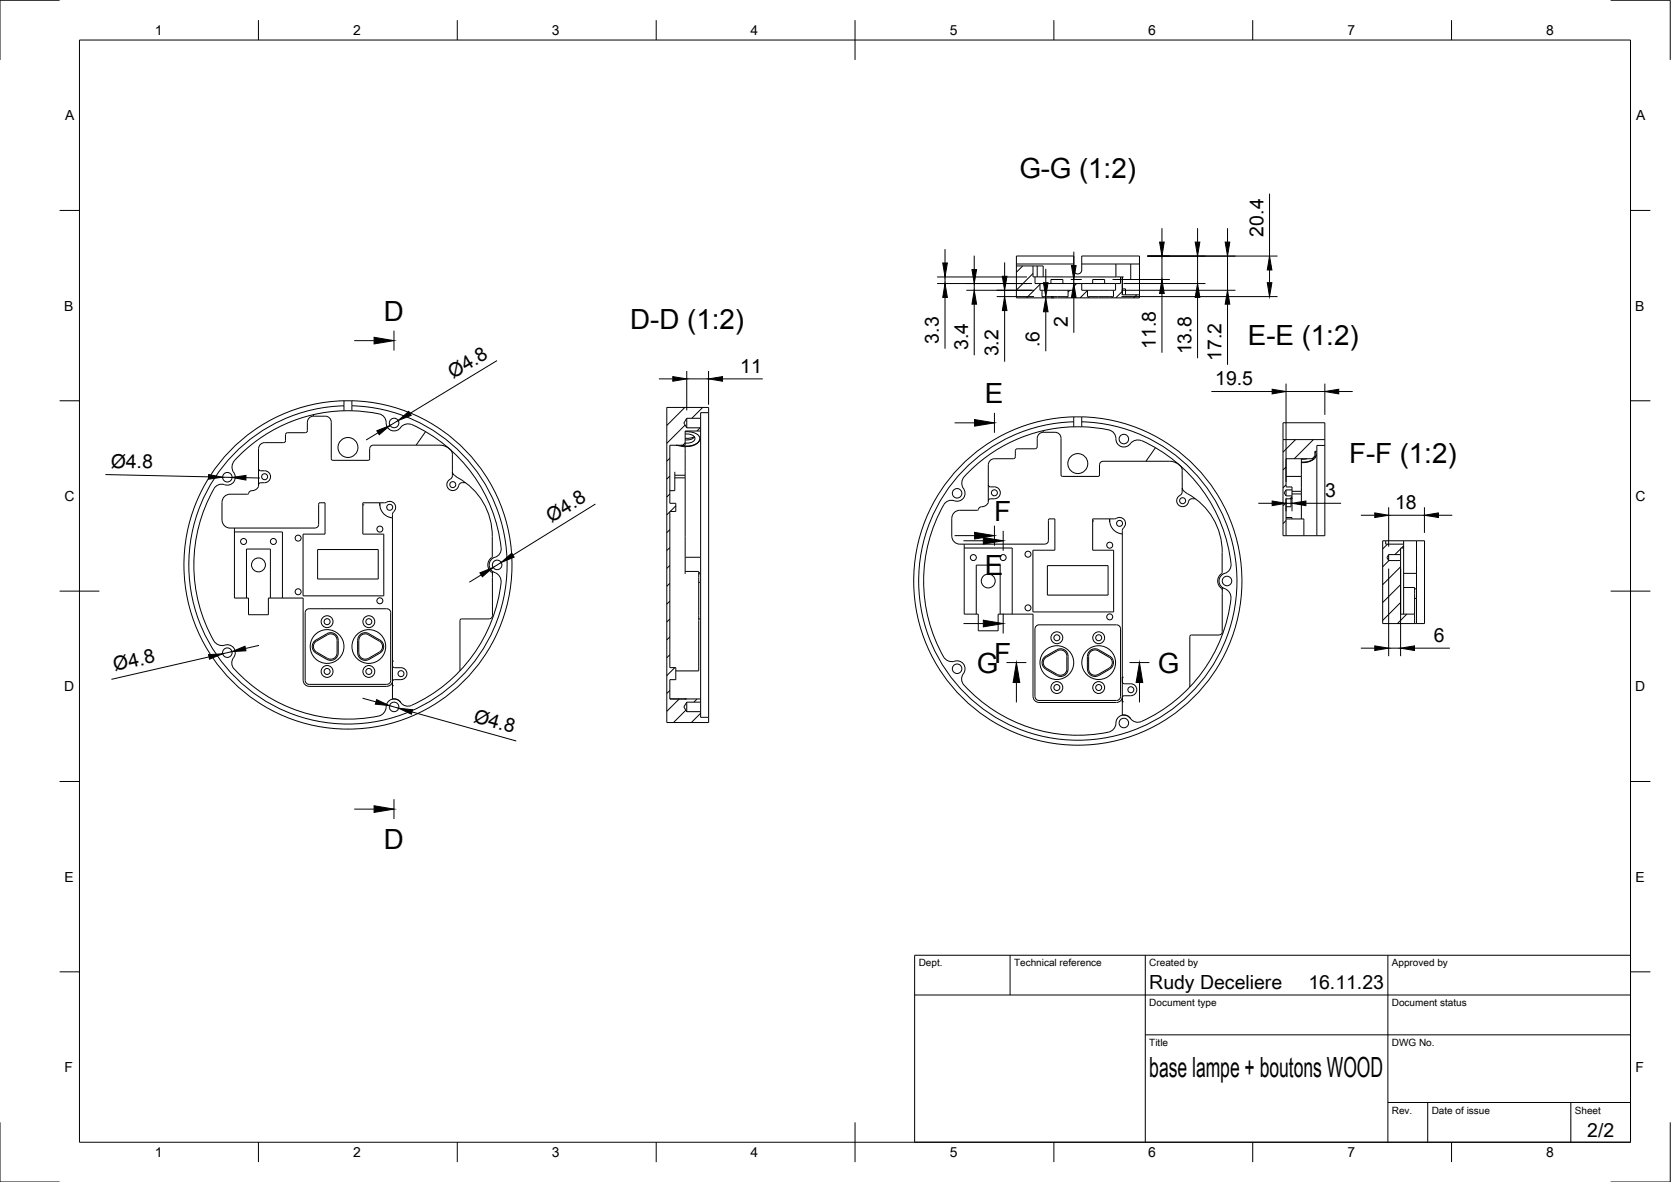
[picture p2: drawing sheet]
<svg xmlns="http://www.w3.org/2000/svg" width="420mm" height="297mm" viewBox="0 0 420 297" stroke-linecap="round" stroke-linejoin="round" font-family="sans-serif">
<!-- layer: Visible -->
<g fill="none" stroke="#000" stroke-width=".25">
<path d="M255.6 66.3h14.4M255.6 66.8h5.2M259.7 66.8v2.8h.5M260.2 69.6h21.5M260.2 69.6v1.7h1.3M260.8 66.8h1.5v2.8M260.8 66.8v2.8M261.5 71.3h8.5M261.5 71.3v1.6h.5M262 72.9h6.6M262 72.9v1.7h.3M262.3 74.9h-6.7v-10.6h14.4v3.7l.3 .6 .5 .2 .8-.1 .4-.6v-3.8h14.5v10.6h-6.8"/>
<path d="M262.3 74.9h6M262.3 74.6h6M262.3 74.6v.3M264.2 71.3v-1.1h3.1v1.1M268.3 74.9h5.4M268.3 74.6v.3M268.6 72.9v1.7h-.3M270 71.3v1.6h-1.4M270 71.3h2M272 71.3h8.5M272 66.3h8.6M272 71.3v1.6h1.4"/>
<path d="M273.4 72.9h6.6M273.4 72.9v1.7h.3M273.7 74.6h6M273.7 74.9h6M273.7 74.6v.3M274.7 71.3v-1.1h3v1.1M279.7 74.6v.3M280 72.9v1.7h-.3M280.5 71.3v1.6h-.5M280.6 66.3h3.7M280.6 66.3v3.3M281.7 69.6v1.7h-1.2"/>
<path d="M281.7 69.6h.5M282.2 69.6h.1M282.2 72.6h.8v1.5M282.2 69.6v4.5h4.3M282.2 70.2h4.3M284.3 66.3h2.2M284.3 66.3v3.9M58.9 115.8a2.77 2.77 0 0 0 .2 3.6 2 2 0 0 1-.6 2 2 2 0 0 1-2.1 .4 2.21 2.21 0 0 0-2.6 1 38.5 38.5 0 0 0 .3 38.7 2.85 2.85 0 0 0 3.1 .5 2 2 0 0 1 1.8 1.2 2 2 0 0 1-.3 2.1M65 117.8l.1 .3 .4 .2a1.97 1.97 0 0 1 2.5 1 1.52 1.52 0 0 1-1.5 2l-1.2 .1-.3 .4M77.3 106.1v2.1M77.3 108.2l-.1 .3-.4 .2-4.8 .1-.2 .4v1.5l-.2 .5h-5.1a1.54 1.54 0 0 0-1.5 1.6v9.4l-.8 .9-.8 .2a.99 .99 0 0 0-1 .8l-4.6 .1a2.04 2.04 0 0 0-2 2v4.5a2 2 0 0 0 2 2h21.4M78.8 104.6h3a1.49 1.49 0 0 1 1.5 1.5v9.2l.2 .3h9.3l.2-.3-.1-2.5a.92 .92 0 0 1 .9-.9h10.8"/>
<path d="M78.8 104.2v.4M78.8 104.6a1.49 1.49 0 0 0-1.5 1.5M86.5 103.2h2M86.5 103.2v-2.5h.2h1.8v2.5M86.5 100.7a41.3 41.3 0 0 0-35 61.4 41.3 41.3 0 0 0 70.6 2.4 41.3 41.3 0 0 0-30.8-63.6l-2.8-.2M86.5 103.2a38.8 38.8 0 0 0-27.6 12.6M88.5 103.2l1.7 .1a19.5 19.5 0 0 1 6 1.1 3.4 3.4 0 0 1 1 2.6 2 2 0 0 0 1.7 1.3 2 2 0 0 0 1.9-1 2.5 2.5 0 0 1 2.7-.6 38.8 38.8 0 0 1 22.5 31M88.5 102a40 40 0 0 1 33.5 60.2 40 40 0 0 1-69 0 40 40 0 0 1 33.5-60.2M104.6 111.9h6.2l1.4 .4M107 108.5l-2.4 3.4M112.2 112.3l.7 .4M112.3 112.2l-.1 .1"/>
<path d="M112.9 112.8l.6 .4 .2 .6v5.7M113.7 118.6l.3 .7 1.1 .8a16.6 16.6 0 0 1 8.7 14.7v5M113.7 119.5l-.3 .8a1.55 1.55 0 0 0-1 1.8 1.55 1.55 0 0 0 1.6 1.2 1.55 1.55 0 0 0 1.4-1.5l.9-.5M169.7 118.6v4.7h-1.3M169.7 119.4h2.6M170 111.9l2.3 .4M172.3 108.5l2.4 .3 .7 .4 .6 .9-.3 .9-.8 .7-1.1 .4-1.5 .2M172.3 112.3v7.1M172.3 119.4v.7M172.3 109.1l1.4 .1a1.02 1.02 0 0 1 1.1 1 1.02 1.02 0 0 1-1.1 1l-1.4 .1M172.7 105.1v2.4M172.7 107.5h3.5"/>
<path d="M172.7 105.1l-.7 1.2 .7 1.2M172.7 105.1h3.5M174.6 109.8l-.8 .3h-1.5M174.6 109.8a2.43 2.43 0 0 1-2.3 .7M176 110.2a3 3 0 0 1-3.7 1.9l-1.1-.2M176.2 105.1v2.4M176.2 108.3v31.7M176.2 108.3h-3.9v3.6h-3.9v14.6h1.5v2h-1.5v39.3h1.5v3h-1.5v4.8h7.8M176.2 107.5v.8M178.2 103.7v76.6M178.2 103.7v-1.3h-10.5v79.2h10.5v-1.3M178.2 103.7h-2v1.4"/>
<path d="M250 115.3a1.54 1.54 0 0 0-1.5 1.5v9.5l-.8 .9-.8 .1a.99 .99 0 0 0-1 .9h-4.6a2.04 2.04 0 0 0-2 2v4.5a2 2 0 0 0 2 2h21.4M262.3 108.6h3a1.49 1.49 0 0 1 1.5 1.5v9.2M262.3 108.3v.3M262.3 108.6a1.52 1.52 0 0 0-1.5 1.5v2.2l-.3 .4-5 .2-.2 .4-.1 1.7-.4 .3h-4.8M266.8 119.3l.4 .4h8.9l.4-.4M270 104.8h2v2.5h-2zM270 106a40 40 0 0 0-33.5 60.3 40 40 0 0 0 69 0 40 40 0 0 0-33.5-60.3M270 104.8a41.3 41.3 0 0 0-35 61.3 41.3 41.3 0 0 0 70.6 2.4 41.3 41.3 0 0 0-30.8-63.6l-2.8-.1M270 107.3a38.2 38.2 0 0 0-27.9 13 2.83 2.83 0 0 0 .5 3.1 2 2 0 0 1-.6 2.1 2 2 0 0 1-2.1 .3M272 107.3l6 .6a2.5 2.5 0 0 1 2.6 2.7 2 2 0 0 0 1.6 1.7 2 2 0 0 0 2.1-1l.4-.3a2.42 2.42 0 0 1 2.3-.3M287 110.7a38.5 38.5 0 0 1 22.5 31.5 2.35 2.35 0 0 1-1.9 2 2.02 2.02 0 0 0-1.1 2.1 2.02 2.02 0 0 0 1.6 1.7 2.46 2.46 0 0 1 1.4 2.4 38.5 38.5 0 0 1-23 31.1 2.38 2.38 0 0 1-2.5-1.3 1.88 1.88 0 0 0-1.8-.5v-46.3l.1-.6a1.57 1.57 0 0 0 .4-2.2 1.57 1.57 0 0 0-2.3-.2h-5.7v7.9h5.3v15.5h-20.3v-15.5h5.5v-7.9h-1.2l-.3 .2-.1 5.3a.88 .88 0 0 1-.9 .8M288.1 115.9h6.2l1.5 .3"/>
<path d="M288.1 115.9h-10.7a.88 .88 0 0 0-.9 .9v2.5M290.5 112.5l-2.4 3.4M295.7 116.3l.3 .1a2.43 2.43 0 0 1 1.3 1.8v4.4M322.6 110.5v-4.3h10.5v4.3M322.6 110.5v24.1h10.5v-22.7M322.6 110.5h10.5M323.4 119.7h3.8M327.2 119.7v3.8M327.2 115.3v4.4M328.6 115.3l-1.4 .1M330.4 115.3l-1.4 .7-1.8 .1M330.4 115.3l-1.3 .8-1.9 .1"/>
<path d="M330.6 113.5l.3 .6-.3 1M330.9 114.3l-.3 .7M331.1 113.4v21.2M331.1 113.4h-.5v1.9h-7.2v7.1h1.5v.7M333.1 111.9h-2v1.5M333.1 110.5v1.4M58.9 132.7v17.6h3.6v4.2h5v-4.2h8.7v20.7a1.49 1.49 0 0 0 1.5 1.5M58.9 133.7h12.1v16.6M79.9 138.1h15.2v7.4h-15.2zM91.2 126.9h.1M95.5 126.4v.7M95.5 126.7a3.4 3.4 0 0 0 3.2 3.4"/>
<path d="M98.7 129.3v46.4a1.94 1.94 0 0 1 2.1 .9M99 128.6l-.3 .7M99 128.6a1.55 1.55 0 0 0 0-2.2 1.55 1.55 0 0 0-2.1-.1l-5.7 .1v7.8h5.3v15.5h-20.3v-15.5h5.5v-7.8l-1.2-.1-.3 .2-.1 5.3a.88 .88 0 0 1-.9 .9M116.3 121.3h.7M123.8 139.8l-.2 .4M126 137.7a2.23 2.23 0 0 1-1.5 2.3M169.7 120.1h2.6M172.3 120.1v24.1M239.9 125.8a2.21 2.21 0 0 0-2.6 1 38.5 38.5 0 0 0 .3 38.7 2.42 2.42 0 0 0 2.2 .7M242.4 136.7v17.6h3.6v4.2h5v-4.2h8.7l.1 20.7a1.52 1.52 0 0 0 1.4 1.5h19.5a1.49 1.49 0 0 0 1.5-1.1M242.4 137.7h12.1v16.6M248.5 121.9l.3 .4 1.2 .1"/>
<path d="M250 125.4h-1.2l-.3 .5M250 122.4a1.49 1.49 0 0 1 1.5 1.4 1.49 1.49 0 0 1-1.5 1.5M274.7 130.9h.1M279 130.4v.4M279 130.4v.7M279 130.8a3.4 3.4 0 0 0 3.2 3.4M297.3 122.6l.3 .7 1 .8M297.3 122.6a1.73 1.73 0 0 1-.4 1.7 1.52 1.52 0 0 0-.6 2.6 1.52 1.52 0 0 0 2.5-.8M298.6 124.1a16.7 16.7 0 0 1 8.7 14.7M300.5 125.3a1.29 1.29 0 0 0-1.7 .8M307.3 138.8v5l-.2 .4M323.4 130.4h4.5v4.2"/>
<path d="M323.4 123.1v1.5M323.4 130.1h1.5v.3M323.4 124.6h1.5M323.4 123.1l-.5 .8 .5 .7M323.4 123.1h1.5M324.6 125.4v1.9h-1.2M324.9 123.1v1.5M324.9 124.6v.8h-1.5v9.2M324.9 124.1h2.3M324.9 123.5h2.3M327.2 124.1v6.3M327.2 123.5v.6"/>
<path d="M347.7 135.9h10.5v20.8h-10.5zM348.4 135.9v.8h4.5M349.2 139.4v1.5M349.2 139.4l-.5 .7 .5 .8M349.2 139.4h3M352.2 139.4v1.5M352.9 135.9v.8M352.9 137.7h-.7v1.7M352.9 136.7v17.6M356.2 135.9v8.2M62 150.3v-12.3h6v12.3M77.7 153h19.6a1.01 1.01 0 0 1 1 1l-.1 17a.97 .97 0 0 1-.9 1h-19.6"/>
<path d="M77.7 153a1.01 1.01 0 0 0-1 1v17a1.01 1.01 0 0 0 1 1M82.2 159.3l-2.7 1.5a1.89 1.89 0 0 0 0 3.3l2.7 1.6a1.92 1.92 0 0 0 2.8-1.6v-3.2M82.2 159.2a1.89 1.89 0 0 1 2.8 1.7M82.3 159.5l-2.7 1.6a1.62 1.62 0 0 0 0 2.8l2.8 1.5a1.6 1.6 0 0 0 2.4-1.3v-3.2M82.4 159.5a1.6 1.6 0 0 1 2.4 1.4M92.6 159.5l2.8 1.6a1.6 1.6 0 0 1 0 2.8l-2.8 1.6a1.62 1.62 0 0 1-2.4-1.4v-3.2M92.6 159.5a1.6 1.6 0 0 0-2.4 1.4M92.8 159.3l2.7 1.5a1.89 1.89 0 0 1 0 3.3l-2.7 1.6a1.91 1.91 0 0 1-2.9-1.6M92.8 159.2a1.89 1.89 0 0 0-2.9 1.7M123.6 140.1a2.25 2.25 0 0 0 0 3.7M123.6 143.8l.2 .4M123.8 144.2v10.5a.85 .85 0 0 1-.8 .8h-6.9l-.4 .2v12.9"/>
<path d="M123.8 144.2h.1M123.8 143.6v.6M124.5 140a2 2 0 0 0-1.5 2 2 2 0 0 0 1.6 1.9M124.6 143.9a2.42 2.42 0 0 1 1.4 2.4M126 146.3a38.6 38.6 0 0 1-23 31.1 2.23 2.23 0 0 1-2.2-.8M172.3 143.6h3.4v11.9M172.3 140h3.9M175.7 155.5h.1M175.7 155.5v13.1h-5.8M175.7 144.2h.1M175.7 146.3h.5M175.7 143.9h.5"/>
<path d="M176.2 140v3.9M176.2 143.9v2.4M176.2 146.3v29.3M245.5 154.3v-12.3h6v12.3M260.5 157.3l.7-.3h19.5a1.01 1.01 0 0 1 1 1v17a1.01 1.01 0 0 1-1 1h-19.5a1.04 1.04 0 0 1-1-1v-17zM263.4 142.1h15.2v7.4h-15.2zM299.6 159.6h6.9M299.6 159.6l-.4 .4v12.6M307.1 144.2a2.39 2.39 0 0 0 .2 3.9v.1M307.3 148.2h.1M307.3 158.7a.81 .81 0 0 1-.8 .9M307.3 147.6v11.2"/>
<path d="M349.2 140.9h3M352.2 140.9v13.4h3.5M352.9 147.6h2.8v9.1M352.9 144.1h3.3M355.7 150.4h.5M355.7 148h.5M356.2 144.1v3.9M356.2 148v2.4M356.2 150.4v6.3M58.7 165.3a2.23 2.23 0 0 0 .1 2.8M58.8 168a38.8 38.8 0 0 0 36.5 11.9M89.9 160.9v3.2"/>
<path d="M97.1 177.8a2.42 2.42 0 0 1-1.9 2.1M98.7 166.1h.1M98.7 172.3h.1M98.7 171.4a1.49 1.49 0 0 1-1.4 1.1h-19.6M98.7 167.3l.3 .4a4.9 4.9 0 0 1 2.7 .4 1.51 1.51 0 0 1 .5 1.7 1.51 1.51 0 0 1-1.4 1h-1.6l-.4 .2-.1 .3M100.8 176.6a2 2 0 0 0-2.4-.8 2 2 0 0 0-1.3 2.1M172.3 175.6h.1M172.7 176.5v2.3M172.7 178.8h3.5M172.7 176.5l-.7 1.2 .7 1.1M172.7 176.5h3.5M176.2 176.5v2.3"/>
<path d="M176.2 178.8v1.5h2M176.2 175.6v.9M239.8 166.2a2.01 2.01 0 0 1 2.5 .7 2.01 2.01 0 0 1-.1 2.5 2.21 2.21 0 0 0 .1 2.7 38.5 38.5 0 0 0 36.9 11.7 2.83 2.83 0 0 0 1.5-2.8 2 2 0 0 1 1.7-1.3 2 2 0 0 1 1.9 .9M263.1 167.9l2.8 1.6M263.1 165.1a1.6 1.6 0 0 0 0 2.8M265.7 169.7a1.89 1.89 0 0 0 2.9-1.6v-3.2a1.88 1.88 0 0 0-2.9-1.6l-2.7 1.6a1.89 1.89 0 0 0 0 3.3l2.7 1.6M265.9 163.6l-2.8 1.5M265.9 163.5a1.6 1.6 0 0 1 2.4 1.4M268.2 164.9v3.2M268.3 168.1a1.6 1.6 0 0 1-2.4 1.4M273.4 164.9v3.2M273.4 168.1a1.89 1.89 0 0 0 2.9 1.6"/>
<path d="M273.4 164.9a1.89 1.89 0 0 1 2.9-1.6l2.7 1.6a1.87 1.87 0 0 1 0 3.3l-2.7 1.6M276.1 169.5a1.6 1.6 0 0 1-2.4-1.4v-3.2a1.6 1.6 0 0 1 2.4-1.4l2.8 1.6a1.58 1.58 0 0 1 0 2.8l-2.8 1.6M282.2 170.2h.1M282.2 176.4h.1M282.2 171.3l.1 .4 .4 .1M282.7 171.8h1.6a1.5 1.5 0 0 1 1.5 1.5 1.5 1.5 0 0 1-1.5 1.5h-1.6l-.3 .1-.2 .4"/>
<circle cx="57.2" cy="119.9" r="1.2"/>
<circle cx="66.5" cy="119.8" r=".75"/>
<circle cx="87.5" cy="112.5" r="2.51"/>
<circle cx="99.1" cy="106.3" r="1.2"/>
<circle cx="271" cy="116.5" r="2.51"/>
<circle cx="282.6" cy="110.3" r="1.2"/>
<circle cx="61.2" cy="136.1" r=".75"/>
<circle cx="68.7" cy="136.1" r=".75"/>
<circle cx="75" cy="135.2" r=".75"/>
<circle cx="95.5" cy="133" r=".75"/>
<circle cx="98" cy="127.5" r=".75"/>
<circle cx="113.8" cy="121.8" r=".75"/>
<circle cx="240.7" cy="124" r="1.2"/>
<circle cx="250" cy="123.8" r=".75"/>
<circle cx="258.5" cy="139.3" r=".75"/>
<circle cx="279" cy="137" r=".75"/>
<circle cx="281.5" cy="131.5" r=".75"/>
<circle cx="297.4" cy="125.8" r=".75"/>
<circle cx="65" cy="142" r="1.75"/>
<circle cx="75" cy="148.7" r=".75"/>
<circle cx="82.2" cy="156.2" r="1.49"/>
<circle cx="82.2" cy="156.2" r=".75"/>
<circle cx="92.7" cy="156.2" r="1.49"/>
<circle cx="92.7" cy="156.2" r=".75"/>
<circle cx="95.5" cy="151" r=".75"/>
<circle cx="125" cy="142" r="1.2"/>
<circle cx="244.7" cy="140.1" r=".75"/>
<circle cx="248.5" cy="146" r="1.75"/>
<circle cx="252.2" cy="140.1" r=".75"/>
<circle cx="258.5" cy="152.8" r=".75"/>
<circle cx="279" cy="155" r=".75"/>
<circle cx="308.5" cy="146" r="1.2"/>
<circle cx="57.2" cy="164" r="1.2"/>
<circle cx="82.2" cy="162.5" r="4.2"/>
<circle cx="82.2" cy="168.7" r="1.49"/>
<circle cx="82.2" cy="168.7" r=".75"/>
<circle cx="92.7" cy="162.5" r="4.2"/>
<circle cx="92.7" cy="168.7" r="1.49"/>
<circle cx="92.7" cy="168.7" r=".75"/>
<circle cx="99.1" cy="177.6" r="1.2"/>
<circle cx="100.8" cy="169.3" r=".75"/>
<circle cx="240.7" cy="168.1" r="1.2"/>
<circle cx="265.7" cy="166.5" r="4.2"/>
<circle cx="265.7" cy="160.3" r="1.49"/>
<circle cx="265.7" cy="172.8" r="1.49"/>
<circle cx="265.7" cy="172.8" r=".75"/>
<circle cx="265.7" cy="160.3" r=".75"/>
<circle cx="276.3" cy="166.5" r="4.2"/>
<circle cx="276.3" cy="172.8" r="1.49"/>
<circle cx="276.3" cy="160.3" r="1.49"/>
<circle cx="276.3" cy="160.3" r=".75"/>
<circle cx="276.3" cy="172.8" r=".75"/>
<circle cx="284.3" cy="173.3" r=".75"/>
<circle cx="282.6" cy="181.7" r="1.2"/>
</g>
<!-- layer: Border -->
<g fill="none" stroke="#000" stroke-width=".25">
<path d="M15 .1h-15v15M20 10.1h390v276.9h-390zM65 5.1v5M115 5.1v5M165 5.1v5M215 5.1v10M265 5.1v5M315 5.1v5M365 5.1v5M405 .1h15v15M15 52.9h5M410 52.9h5"/>
<path d="M15 100.7h5M410 100.7h5M15 148.6h10M405 148.6h10M15 196.4h5M410 196.4h5M15 244.2h5M410 244.2h5M0 282.1v14.9h15M65 287v5M115 287v5M165 287v5"/>
<path d="M215 282.1v9.9M265 287v5M315 287v5M365 287v5M420 282.1v14.9h-15"/>
</g>
<!-- layer: TitleBlock -->
<path d="M230 240.1h180v46.9h-180zM230 250h180M254 240.1v9.9M288 240.1v46.9M349 240.1v46.9M288 260.1h122M349 277.1h61M359 277.1v9.9M395 277.1v9.9" fill="none" stroke="#000" stroke-width=".25"/>
<!-- layer: Dimensions -->
<g fill="none" stroke="#000" stroke-width=".25">
<path d="M292.2 57.3v3.5M301.1 57.3v3.5M308.7 57.3v3.5M319.2 48.7v15.7M235.6 71.3h23.9M235.6 69.6h22.6M237.6 62.6v3.5M237.6 69.6v1.7M237.6 74.7v12.9M243 72.9h17M245 64.2v3.5M245 71.3v1.6"/>
<path d="M245 76.4v12.9M250.6 74.5h9.4M252.6 65.9v3.5M252.6 72.9v1.6M252.6 78v12.9M263 67.5v3.5M263 74.5v.4M263 78.3v10M264.3 74.5h.6M264.3 74.9h.6M269.2 70.2h2.8M269.2 71.3h2.8"/>
<path d="M270 63.3v3.4M270 70.2v1.1M270 74.7v8.9M279.7 70.2h14.5M282 72.9h28.6M282 74.5h39.2M282.5 71.3h20.6M288.5 64.4h32.7M292.2 64.4v5.8M292.2 73.8v14.9M301.1 64.4v6.9M301.1 74.7v15.3"/>
<path d="M308.7 64.4v8.5M308.7 76.4v15.3M319.2 67.8v3.2M125 90.6l-21.9 13.3M165.7 95.2h3.5M172.7 93.2v9.9M172.7 95.2h5.5M178.2 93.2v8.5M181.7 95.2h10.1M304.6 98.4h15.3M323.4 96.4v24.7M323.4 98.4h9.7"/>
<path d="M333.1 96.4v7.9M336.6 98.4h3.5M26.5 119.3l26 .5M55.9 119.9l2.4 .1M95 108.8l-2.9 1.8M100.1 105.7l-2.1 1.2M61.8 120l3.5 .1M149.7 126.7l-20.7 12.8M316.4 126.5h3.5M323.4 125.1v3.4M323.4 126.5h1.5M324.9 125.1v3.4"/>
<path d="M328.4 126.5h8.8M342.2 129.5h3.5M349.2 127.5v9.9M349.2 129.5h9M358.2 127.5v6.4M361.7 129.5h3.5M121 144.5l-3 1.8M126 141.4l-2 1.2M349.2 142.9v22M352.2 142.9v22M52.6 165.1l-24.6 5.6M58.3 163.8l-2.3 .5"/>
<path d="M65.1 162.2l-3.4 .8M91.2 175.5l3.3 .9M97.9 177.3l2.3 .7M103.6 178.9l26.2 7.3M342.2 162.9h3.5M349.2 162.9h3M355.7 162.9h8.9"/>
</g>
<g fill="#000" stroke="#000" stroke-width=".25">
<path d="M237 66.1h1.2l-.6 3.5zM237.6 71.3l.6 3.4h-1.2zM244.4 67.7h1.2l-.6 3.6zM245 72.9l.6 3.5h-1.2zM252 69.4h1.2l-.6 3.5zM252.6 74.5l.6 3.5h-1.2zM262.4 71h1.1l-.5 3.5zM263 74.9l.5 3.4h-1.1zM269.4 66.7h1.2l-.6 3.5zM270 71.3l.6 3.4h-1.2zM291.6 60.8h1.1l-.5 3.6zM292.2 70.2l.5 3.6h-1.1z"/>
<path d="M300.5 60.8h1.2l-.6 3.6zM301.1 71.3l.6 3.4h-1.2zM308.1 60.8h1.1l-.5 3.6zM308.7 72.9l.5 3.5h-1.1zM318.6 71h1.2l-.6 3.5zM319.2 64.4l.6 3.4h-1.2zM169.2 94.6l3.5 .6-3.5 .6zM178.2 95.2l3.5-.6v1.2zM319.9 97.8l3.5 .6-3.5 .6zM333.1 98.4l3.5-.6v1.2zM52.5 119.3l3.4 .6-3.5 .5zM58.3 120l3.5-.5v1.1z"/>
<path d="M94.7 108.3l3.3-1.4-2.6 2.3zM100.1 105.7l2.7-2.3 .6 1zM126 141.4l2.7-2.4 .6 1zM319.9 125.9l3.5 .6-3.5 .6zM324.9 126.5l3.5-.6v1.2zM345.7 128.9l3.5 .6-3.5 .6zM358.2 129.5l3.5-.6v1.2zM120.7 144l3.3-1.4-2.7 2.4zM52.4 164.5l3.6-.2-3.3 1.4zM58.3 163.8l3.3-1.4 .2 1.1zM94.7 175.8l3.2 1.5-3.5-.3zM100.2 178l3.6 .4-.4 1.1z"/>
<path d="M345.7 162.3l3.5 .6-3.5 .6zM352.2 162.9l3.5-.6v1.2z"/>
</g>
<!-- layer: Hatching -->
<g fill="none" stroke="#000" stroke-width=".25">
<path d="M257.1 66.9l-1.5 1.5M259.7 68.7l-4.1 4.2M261.5 71.5l-3.4 3.4M269 72.9l-.4 .5M270.7 71.3l-.7 .7M273.4 73l-1.8 1.9M282.2 73.2l-1.6 1.7M285.8 74.1l-.7 .8M167.7 102.4h.1M168.4 115.2l-.7 .7M168.4 119.6l-.7 .8M172.2 102.4l-4.5 4.5"/>
<path d="M172.3 106.8l-4.6 4.6M172.3 111.3l-.6 .6M176 107.5l-.8 .8M176.7 102.4l-2.8 2.7M323.4 117.4l-.8 .7M325.7 110.5l-3.1 3.1M330.2 110.5l-4.8 4.8M330.6 114.6l-.7 .7M168.4 124.1l-.7 .8M168.4 128.6l-.7 .8M168.4 133.1l-.7 .8M168.4 137.6l-.7 .8"/>
<path d="M169.9 127.1l-1.4 1.4M323.4 121.8l-.8 .8M323.4 126.3l-.8 .8M323.4 130.8l-.8 .8M324.9 124.8l-.6 .6M348.9 136.7l-1.2 1.3M352.2 138l-1.5 1.4M352.9 137.2l-.5 .5M168.4 142.1l-.7 .7M168.4 146.6l-.7 .7M168.4 151.1l-.7 .7M168.4 155.6l-.7 .7"/>
<path d="M349.2 140.9l-1.5 1.5M352.2 142.4l-4.5 4.5M352.2 146.9l-4.5 4.5M352.2 151.4l-4.5 4.5M353.7 154.3l-2.3 2.4M168.4 160l-.7 .8M168.4 164.5l-.7 .8M168.4 173.5l-.7 .8M169.7 167.8l-2 2M170.8 175.6l-3.1 3.2M172.4 178.5l-3 3.1M175.3 175.6l-.8 .9"/>
<path d="M176.2 179.2l-2.4 2.4"/>
</g>
<!-- layer: Annotations -->
<g fill="none" stroke="#000" stroke-width=".25">
<path d="M89.1 85.6h5M99.1 83.1v5M240 106.3h5M250 103.8v5M240 134.6h5M242.3 135.9h4.9M250 132.1v5M252.2 133.4v5M242.3 156.7h4.9M252.2 154.2v5M253.1 166.5h5M255.6 171.5v5"/>
<path d="M284 166.5h5M286.5 171.5v5M89.1 203.3h5M99.1 200.8v5"/>
</g>
<path d="M94.1 84.8l5 .8-5 .8zM245 105.4l5 .9-5 .8zM245 133.8l5 .8-5 .9zM247.2 135.1l5 .8-5 .8zM247.2 155.9l5 .8-5 .8zM255.6 166.5l.8 5h-1.7zM286.5 166.5l.8 5h-1.6zM94.1 202.5l5 .8-5 .9z" fill="#000" stroke="#000" stroke-width=".25"/>
<g font-size="7">
<text x="256.3" y="44.7">G-G (1:2)</text>
<text x="96.5" y="80.6">D</text>
<text x="158.5" y="82.8">D-D (1:2)</text>
<text x="313.8" y="86.6">E-E (1:2)</text>
<text x="247.6" y="101.3">E</text>
<text x="339.2" y="116.3">F-F (1:2)</text>
<text x="250" y="130.9">F</text>
<text x="247.6" y="144.6">E</text>
<text x="250" y="166.7">F</text>
<text x="245.6" y="169">G</text>
<text x="291.2" y="169">G</text>
<text x="96.5" y="213.3">D</text>
<text x="289" y="270.6">base lampe + boutons WOOD</text>
</g>
<g font-size="4.9">
<text x="317.7" y="59.4" transform="rotate(-90 317.7 59.4)">20.4</text>
<text x="268.5" y="82.2" transform="rotate(-90 268.5 82.2)">2</text>
<text x="236.1" y="86.3" transform="rotate(-90 236.1 86.3)">3.3</text>
<text x="243.4" y="88" transform="rotate(-90 243.4 88)">3.4</text>
<text x="251.1" y="89.6" transform="rotate(-90 251.1 89.6)">3.2</text>
<text x="261.4" y="87.2" transform="rotate(-90 261.4 87.2)">.6</text>
<text x="290.6" y="87.7" transform="rotate(-90 290.6 87.7)">11.8</text>
<text x="299.6" y="89.1" transform="rotate(-90 299.6 89.1)">13.8</text>
<text x="113.9" y="95.3" transform="rotate(-31 113.9 95.3)">Ø4.8</text>
<text x="186.1" y="93.7">11</text>
<text x="307.1" y="90.7" transform="rotate(-90 307.1 90.7)">17.2</text>
<text x="305.6" y="96.8">19.5</text>
<text x="27.8" y="117.5" transform="rotate(1 27.8 117.5)">Ø4.8</text>
<text x="333.2" y="124.9">3</text>
<text x="138.7" y="131.4" transform="rotate(-32 138.7 131.4)">Ø4.8</text>
<text x="350.8" y="127.9">18</text>
<text x="360.5" y="161.3">6</text>
<text x="28.9" y="168.7" transform="rotate(-13 28.9 168.7)">Ø4.8</text>
<text x="118.9" y="181.4" transform="rotate(16 118.9 181.4)">Ø4.8</text>
<text x="289" y="248.5">Rudy Deceliere</text>
<text x="329" y="248.5">16.11.23</text>
<text x="399.1" y="285.7">2/2</text>
</g>
<g font-size="3.5">
<text x="39" y="8.8">1</text>
<text x="88.8" y="8.8">2</text>
<text x="138.8" y="8.8">3</text>
<text x="188.7" y="8.8">4</text>
<text x="238.8" y="8.8">5</text>
<text x="288.7" y="8.8">6</text>
<text x="338.8" y="8.8">7</text>
<text x="388.8" y="8.8">8</text>
<text x="16.4" y="30.2">A</text>
<text x="411.4" y="30.2">A</text>
<text x="16.2" y="78">B</text>
<text x="411.2" y="78">B</text>
<text x="16.2" y="125.9">C</text>
<text x="411.2" y="125.9">C</text>
<text x="16.2" y="173.7">D</text>
<text x="411.2" y="173.7">D</text>
<text x="16.2" y="221.6">E</text>
<text x="411.2" y="221.6">E</text>
<text x="16.2" y="269.4">F</text>
<text x="411.2" y="269.4">F</text>
<text x="39" y="290.8">1</text>
<text x="88.8" y="290.8">2</text>
<text x="138.8" y="290.8">3</text>
<text x="188.7" y="290.8">4</text>
<text x="238.8" y="290.8">5</text>
<text x="288.7" y="290.8">6</text>
<text x="338.8" y="290.8">7</text>
<text x="388.8" y="290.8">8</text>
</g>
<g font-size="2.5">
<text x="231" y="242.9">Dept.</text>
<text x="255" y="242.9">Technical reference</text>
<text x="289" y="242.9">Created by</text>
<text x="350" y="242.9">Approved by</text>
<text x="289" y="252.8">Document type</text>
<text x="350" y="252.8">Document status</text>
<text x="289" y="262.9">Title</text>
<text x="350" y="262.9">DWG No.</text>
<text x="350" y="279.9">Rev.</text>
<text x="360" y="279.9">Date of issue</text>
<text x="396" y="279.9">Sheet</text>
</g>
</svg>
